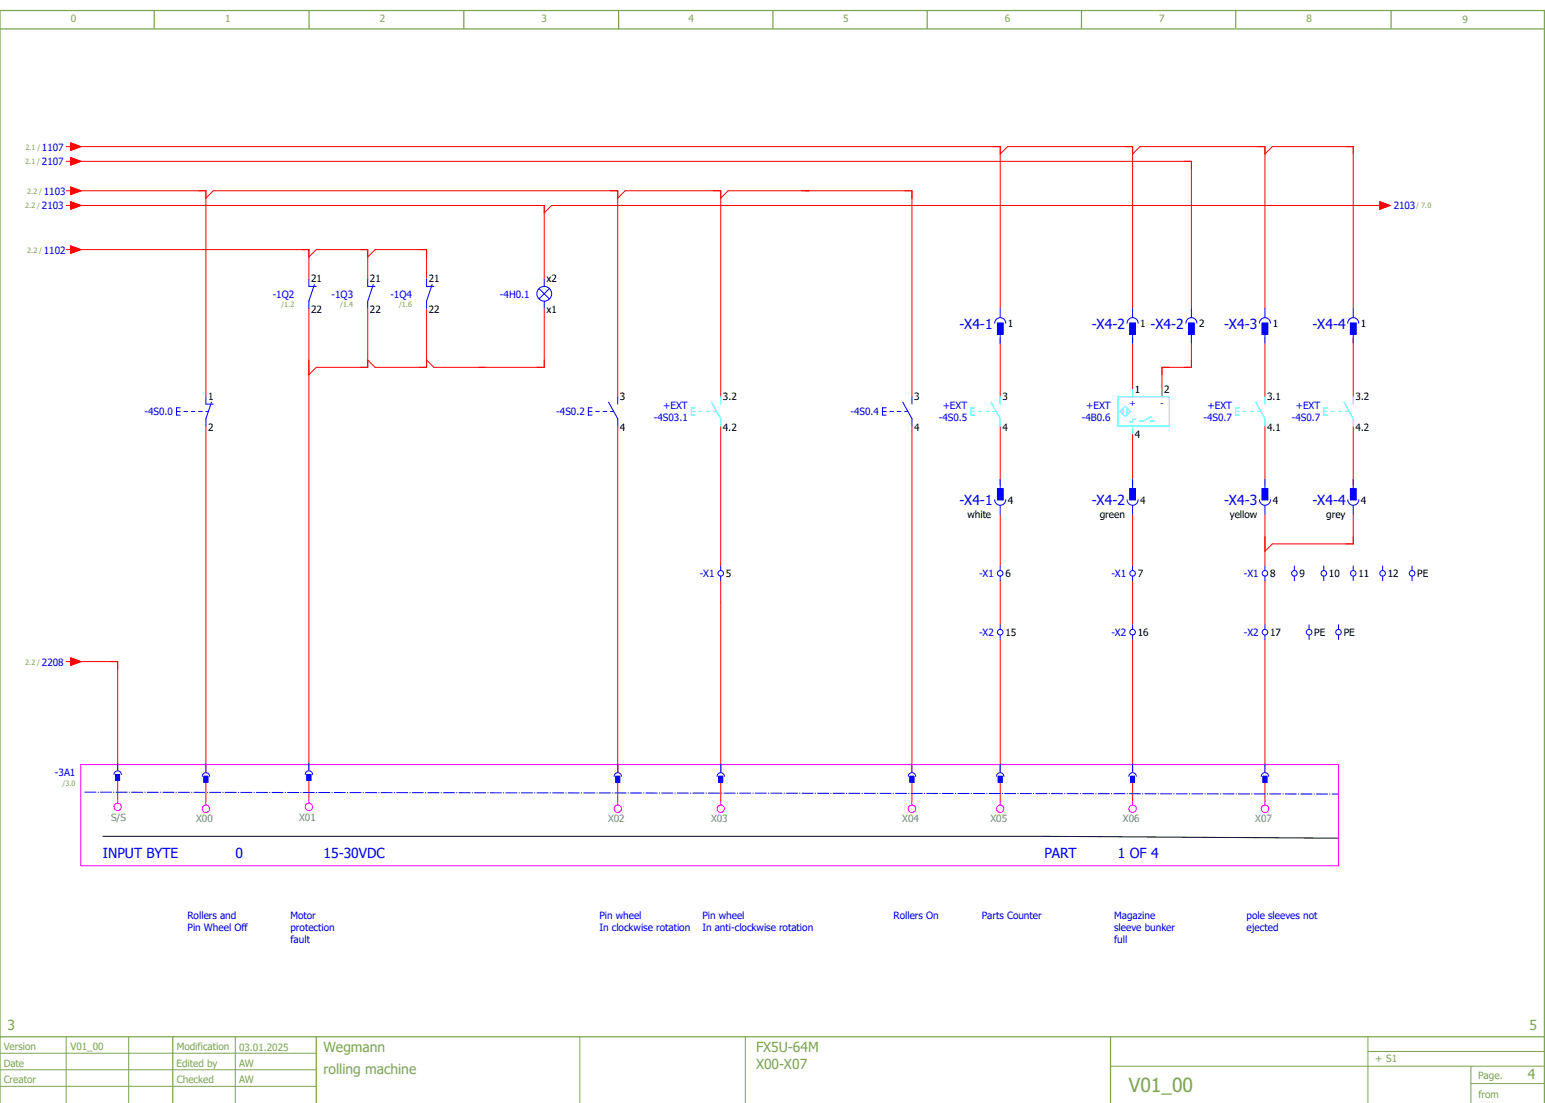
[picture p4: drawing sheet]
<svg xmlns="http://www.w3.org/2000/svg" width="420mm" height="300mm" viewBox="0 0 420 300" stroke-linecap="round" stroke-linejoin="round" font-family="sans-serif">
<g fill="none" stroke="#7ca552" stroke-width=".34">
<path d="M0 7.9h420M41.9 2.9v4.8M84 3v4.8M126.1 3v4.8M168.2 3v4.9M210.2 2.9v4.9M252.1 2.9v4.8M294.1 2.9v4.8M336.1 2.8v4.8M378.3 2.8v4.9M0 281.9h420M0 299.9v-297h420v297"/>
<path d="M47 281.9v18M86 281.9v18M302 281.9v18"/>
</g>
<g fill="none" stroke="#7ca552" stroke-width=".27">
<path d="M0 286.3h86M0 290.8h86M0 295.3h86M18 281.9v18M35 281.9v18M64 281.9v18M157.7 282v17.9M202.7 281.9v18M372 281.9v18M372 285.9h48M400 294.6h20M400 289.9v10"/>
<path d="M419.8 289.9h-117.8"/>
</g>
<g fill="none" stroke="#f00" stroke-width=".27">
<path d="M20 39.9h252v44M20 51.9h36v56M20 55.9h128v20M20 43.9h304v40M56 53.9l2-2h110v56M150 55.9h226M150 55.9l-2 2M168 53.9l2-2h26v56M198 51.9h50v56M198 51.9l-2 2M272 41.9l2-2h34v44M308 41.9l2-2h34v44"/>
<path d="M344 41.9l2-2h22v44M20 67.9h64v8M84 69.9l2-2h14v8M100 69.9l2-2h14v8M84 83.9v125.5M100 83.9v16h-14l-2 2M116 83.9v16h-14l-2-2M148 83.9v16h-30l-2-2M272 91.9v16M308 91.9v16M324 91.9v8h-8v8M344 91.9v16"/>
<path d="M368 91.9v16M56 115.9v94M168 115.9v94M196 115.9v38M248 115.9v94M272 115.9v16M308 115.9v16M344 115.9v16M368 115.9v16M272 139.9v14M308 139.9v14M344 139.9v14"/>
<path d="M368 139.9v8h-22l-2 2M196 157.9v52M272 157.9v12M308 157.9v12M344 157.9v12M20 179.9h12v29.5M272 173.9v36M308 173.9v36M344 173.9v36M32 211.4v6M56 211.9v6M84 211.4v6"/>
<path d="M168 211.9v6M196 211.9v6M248 211.9v6M272 211.9v6M308 211.9v6M344 211.9v6"/>
</g>
<path d="M23 215.4l341 .5" fill="none" stroke="#00f" stroke-width=".27" stroke-dasharray="3.2 .4 .3 .4" stroke-linecap="butt"/>
<path d="M28 227.4h256l80 .5" fill="none" stroke="#000" stroke-width=".27"/>
<path d="M22 207.9h342v27.5h-342z" fill="none" stroke="#f0f" stroke-width=".27"/>
<path d="M31.5 210.6h1v1.6h-1z" fill="none" stroke="#00f" stroke-width=".27"/>
<path d="M31.5 210.6h1v1.6h-1z" fill-rule="evenodd" fill="#00f"/>
<path d="M31 210.6a1 1 0 0 1 1-1 1 1 0 0 1 1 1M31.5 210.6h1v1.6h-1zM32 207.4v2M55.5 211.1h1v1.6h-1z" fill="none" stroke="#00f" stroke-width=".27"/>
<g fill="none" stroke="#f0f" stroke-width=".27">
<path d="M32 217.4v1"/>
<circle cx="32" cy="219.4" r="1"/>
</g>
<path d="M55.5 211.1h1v1.6h-1z" fill-rule="evenodd" fill="#00f"/>
<path d="M55 211.1a1 1 0 0 1 1-1 1 1 0 0 1 1 1M55.5 211.1h1v1.6h-1zM56 207.9v2M83.5 210.6h1v1.6h-1z" fill="none" stroke="#00f" stroke-width=".27"/>
<g fill="none" stroke="#f0f" stroke-width=".27">
<path d="M56 217.9v1"/>
<circle cx="56" cy="219.9" r="1.01"/>
</g>
<path d="M83.5 210.6h1v1.6h-1z" fill-rule="evenodd" fill="#00f"/>
<path d="M83 210.6a1 1 0 0 1 1-1 1 1 0 0 1 1 1M83.5 210.6h1v1.6h-1zM84 207.4v2M167.5 211.1h1v1.6h-1z" fill="none" stroke="#00f" stroke-width=".27"/>
<g fill="none" stroke="#f0f" stroke-width=".27">
<path d="M84 217.4v1"/>
<circle cx="84" cy="219.4" r="1.01"/>
</g>
<path d="M167.5 211.1h1v1.6h-1z" fill-rule="evenodd" fill="#00f"/>
<path d="M167 211.1a1 1 0 0 1 1-1 1 1 0 0 1 1 1M167.5 211.1h1v1.6h-1zM168 207.9v2M195.5 211.1h1v1.6h-1z" fill="none" stroke="#00f" stroke-width=".27"/>
<g fill="none" stroke="#f0f" stroke-width=".27">
<path d="M168 217.9v1"/>
<circle cx="168" cy="219.9" r="1"/>
</g>
<path d="M195.5 211.1h1v1.6h-1z" fill-rule="evenodd" fill="#00f"/>
<path d="M195 211.1a1 1 0 0 1 1-1 1 1 0 0 1 1 1M195.5 211.1h1v1.6h-1zM196 207.9v2M247.5 211.1h1v1.6h-1z" fill="none" stroke="#00f" stroke-width=".27"/>
<g fill="none" stroke="#f0f" stroke-width=".27">
<path d="M196 217.9v1"/>
<circle cx="196" cy="219.9" r="1"/>
</g>
<path d="M247.5 211.1h1v1.6h-1z" fill-rule="evenodd" fill="#00f"/>
<path d="M247 211.1a1.01 1.01 0 0 1 1-1 1.01 1.01 0 0 1 1 1M247.5 211.1h1v1.6h-1zM248 207.9v2M271.5 211.1h1v1.6h-1z" fill="none" stroke="#00f" stroke-width=".27"/>
<g fill="none" stroke="#f0f" stroke-width=".27">
<path d="M248 217.9v1"/>
<circle cx="248" cy="219.9" r="1.01"/>
</g>
<path d="M271.5 211.1h1v1.6h-1z" fill-rule="evenodd" fill="#00f"/>
<path d="M271 211.1a1 1 0 0 1 1-1 1 1 0 0 1 1 1M271.5 211.1h1v1.6h-1zM272 207.9v2M307.5 211.1h1v1.6h-1z" fill="none" stroke="#00f" stroke-width=".27"/>
<g fill="none" stroke="#f0f" stroke-width=".27">
<path d="M272 217.9v1"/>
<circle cx="272" cy="219.9" r="1"/>
</g>
<path d="M307.5 211.1h1v1.6h-1z" fill-rule="evenodd" fill="#00f"/>
<path d="M307 211.1a1.01 1.01 0 0 1 1-1 1.01 1.01 0 0 1 1 1M307.5 211.1h1v1.6h-1zM308 207.9v2M343.5 211.1h1v1.6h-1z" fill="none" stroke="#00f" stroke-width=".27"/>
<g fill="none" stroke="#f0f" stroke-width=".27">
<path d="M308 217.9v1"/>
<circle cx="308" cy="219.9" r="1.01"/>
</g>
<path d="M343.5 211.1h1v1.6h-1z" fill-rule="evenodd" fill="#00f"/>
<g fill="none" stroke="#00f" stroke-width=".27">
<path d="M146.6 78.5l2.8 2.8M148 75.9v2M149.4 78.5l-2.8 2.8M148 81.9v2M48 111.9h1M49 110.9h-1v2h1M50 111.9h1M52 111.9h1M54 111.9h1M56 111.9h.7M56 107.9v2h2M57.5 109.4l-1.5 4.5v2"/>
<path d="M160 111.9h1M161 110.9h-1v2h1M162 111.9h1M164 111.9h1M165.5 109.4l2.5 4.5v2M166 111.9h.9M168 107.9v2M240 111.9h1M241 110.9h-1v2h1M242 111.9h1M244 111.9h1M245.5 109.4l2.5 4.5v2"/>
<path d="M246 111.9h.9M248 107.9v2M196 153.9v1.2M196 156.6v1.3M272 153.9v1.2M272 156.6v1.3M272 169.9v1.2M272 172.6v1.3M343 211.1a1.01 1.01 0 0 1 1-1 1.01 1.01 0 0 1 1 1M343.5 211.1h1v1.6h-1zM344 207.9v2"/>
<circle cx="148" cy="79.9" r="2.01"/>
<circle cx="196" cy="155.9" r=".75"/>
<circle cx="272" cy="155.9" r=".76"/>
<circle cx="272" cy="171.9" r=".76"/>
</g>
<g fill="none" stroke="#f0f" stroke-width=".27">
<path d="M344 217.9v1"/>
<circle cx="344" cy="219.9" r="1.01"/>
</g>
<g fill="none" stroke="#0ff" stroke-width=".27">
<path d="M188 111.9h1M189 110.9h-1v2h1M190 111.9h1M192 111.9h1M193.5 109.4l2.5 4.5v2M194 111.9h.9M196 107.9v2M264 111.9h1M265 110.9h-1v2h1M266 111.9h1M268 111.9h1M269.5 109.4l2.5 4.5v2"/>
<path d="M270 111.9h.9M272 107.9v2"/>
</g>
<path d="M271.3 87.9h1.5v3h-1.5z" fill-rule="evenodd" fill="#00f"/>
<path d="M270.5 87.9a1.5 1.5 0 0 1 1.5-1.5 1.5 1.5 0 0 1 1.5 1.5M271.3 87.9h1.5v3h-1.5zM272 83.9v2.5M272 90.9v2.5M272 130.4v2.5" fill="none" stroke="#00f" stroke-width=".27"/>
<path d="M271.3 132.9h1.5v3h-1.5z" fill-rule="evenodd" fill="#00f"/>
<g fill="none" stroke="#00f" stroke-width=".27">
<path d="M270.5 135.9a1.5 1.5 0 0 0 1.5 1.5 1.5 1.5 0 0 0 1.5-1.5M271.3 132.9h1.5v3h-1.5zM272 137.4v2.5M308 153.9v1.2M308 156.6v1.3M308 169.9v1.2M308 172.6v1.3"/>
<circle cx="308" cy="155.9" r=".76"/>
<circle cx="308" cy="171.9" r=".76"/>
</g>
<path d="M304 107.9h14v8h-14zM304.6 111.9l1.4 1.4 1.4-1.4M304.6 111.9l1.4-1.5 1.4 1.5M305.5 111v1.7M306.5 111v1.7M308 105.9v2M308 115.9v2M308.8 114h-.8v.7h-.7M312.9 114.5h1M313.1 113.2l-2.2 1.3h-1M316 105.9v2" fill="none" stroke="#0ff" stroke-width=".27"/>
<path d="M307.3 87.9h1.5v3h-1.5z" fill-rule="evenodd" fill="#00f"/>
<path d="M306.5 87.9a1.5 1.5 0 0 1 1.5-1.5 1.5 1.5 0 0 1 1.5 1.5M307.3 87.9h1.5v3h-1.5zM308 83.9v2.5M308 90.9v2.5M308 130.4v2.5" fill="none" stroke="#00f" stroke-width=".27"/>
<path d="M307.3 132.9h1.5v3h-1.5z" fill-rule="evenodd" fill="#00f"/>
<path d="M306.5 135.9a1.5 1.5 0 0 0 1.5 1.5 1.5 1.5 0 0 0 1.5-1.5M307.3 132.9h1.5v3h-1.5zM308 137.4v2.5" fill="none" stroke="#00f" stroke-width=".27"/>
<path d="M323.2 87.9h1.5v3h-1.5z" fill-rule="evenodd" fill="#00f"/>
<g fill="none" stroke="#00f" stroke-width=".27">
<path d="M322.5 87.9a1.5 1.5 0 0 1 1.5-1.5 1.5 1.5 0 0 1 1.5 1.5M323.2 87.9h1.5v3h-1.5zM324 83.9v2.5M324 90.9v2.5M344 130.4v2.5M344 153.9v1.2M344 156.6v1.3M344 169.9v1.2M344 172.6v1.3"/>
<circle cx="344" cy="155.9" r=".75"/>
<circle cx="344" cy="171.9" r=".76"/>
</g>
<g fill="none" stroke="#0ff" stroke-width=".27">
<path d="M336 111.9h1M337 110.9h-1v2h1M338 111.9h1M340 111.9h1M341.5 109.4l2.5 4.5v2M342 111.9h.9M344 107.9v2M360 111.9h1M361 110.9h-1v2h1M362 111.9h1M364 111.9h1M365.5 109.4l2.5 4.5v2"/>
<path d="M366 111.9h.9M368 107.9v2"/>
</g>
<path d="M343.2 132.9h1.5v3h-1.5z" fill-rule="evenodd" fill="#00f"/>
<path d="M342.5 135.9a1.5 1.5 0 0 0 1.5 1.5 1.5 1.5 0 0 0 1.5-1.5M343.2 132.9h1.5v3h-1.5zM344 137.4v2.5M368 130.4v2.5" fill="none" stroke="#00f" stroke-width=".27"/>
<path d="M367.2 132.9h1.6v3h-1.6z" fill-rule="evenodd" fill="#00f"/>
<path d="M366.5 135.9a1.5 1.5 0 0 0 1.5 1.5 1.5 1.5 0 0 0 1.5-1.5M367.2 132.9h1.6v3h-1.6zM368 137.4v2.5" fill="none" stroke="#00f" stroke-width=".27"/>
<path d="M343.2 87.9h1.5v3h-1.5z" fill-rule="evenodd" fill="#00f"/>
<path d="M342.5 87.9a1.5 1.5 0 0 1 1.5-1.5 1.5 1.5 0 0 1 1.5 1.5M343.2 87.9h1.5v3h-1.5zM344 83.9v2.5M344 90.9v2.5" fill="none" stroke="#00f" stroke-width=".27"/>
<path d="M367.2 87.9h1.6v3h-1.6z" fill-rule="evenodd" fill="#00f"/>
<g fill="none" stroke="#00f" stroke-width=".27">
<path d="M84 75.9v2h2M85.5 77.4l-1.5 4.5M100 75.9v2h2M101.5 77.4l-1.5 4.5v2M116 75.9v2h2M117.5 77.4l-1.5 4.5v2M84 81.9v2M366.5 87.9a1.5 1.5 0 0 1 1.5-1.5 1.5 1.5 0 0 1 1.5 1.5M367.2 87.9h1.6v3h-1.6zM368 83.9v2.5M368 90.9v2.5M352 153.9v1.2"/>
<path d="M352 156.6v1.3M360 153.9v1.2M360 156.6v1.3M368 153.9v1.2M368 156.6v1.3M376 153.9v1.2M376 156.6v1.3M384 153.9v1.2M384 156.6v1.3M356 169.9v1.2M356 172.6v1.3M364 169.9v1.2"/>
<path d="M364 172.6v1.3"/>
<circle cx="352" cy="155.9" r=".75"/>
<circle cx="360" cy="155.9" r=".75"/>
<circle cx="368" cy="155.9" r=".75"/>
<circle cx="376" cy="155.9" r=".76"/>
<circle cx="384" cy="155.9" r=".76"/>
<circle cx="356" cy="171.9" r=".76"/>
<circle cx="364" cy="171.9" r=".76"/>
</g>
<path d="M19.2 66.9l2.8 1-2.8 1z" fill="#f00"/>
<path d="M18 67.9h1.2M19.2 66.9l2.8 1-2.8 1z" fill="none" stroke="#f00" stroke-width=".27"/>
<path d="M19.2 54.9l2.8 1-2.8 1z" fill="#f00"/>
<path d="M18 55.9h1.2M19.2 54.9l2.8 1-2.8 1zM19.2 56.9v-2l2.8 1-2.8 1" fill="none" stroke="#f00" stroke-width=".27"/>
<path d="M19.2 178.9l2.8 1-2.8 1z" fill="#f00"/>
<path d="M18 179.9h1.2M19.2 178.9l2.8 1-2.8 1z" fill="none" stroke="#f00" stroke-width=".27"/>
<path d="M19.2 50.9l2.8 1-2.8 1z" fill="#f00"/>
<path d="M18 51.9h1.2M19.2 50.9l2.8 1-2.8 1z" fill="none" stroke="#f00" stroke-width=".27"/>
<path d="M19.2 38.9l2.8 1-2.8 1z" fill="#f00"/>
<path d="M18 39.9h1.2M19.2 38.9l2.8 1-2.8 1z" fill="none" stroke="#f00" stroke-width=".27"/>
<path d="M19.2 42.9l2.8 1-2.8 1z" fill="#f00"/>
<path d="M18 43.9h1.2M19.2 42.9l2.8 1-2.8 1z" fill="none" stroke="#f00" stroke-width=".27"/>
<path d="M375.2 54.9l2.8 1-2.8 1z" fill="#f00"/>
<path d="M374 55.9h1.2M375.2 54.9l2.8 1-2.8 1zM375.2 56.9v-2l2.8 1-2.8 1" fill="none" stroke="#f00" stroke-width=".27"/>
<text font-size="5.3" fill="#7ca552" x="307" y="296.9">V01_00</text>
<g font-size="3.8" fill="#00f">
<text x="260.9" y="89.4">-X4-1</text>
<text x="296.9" y="89.4">-X4-2</text>
<text x="312.9" y="89.4">-X4-2</text>
<text x="332.9" y="89.4">-X4-3</text>
<text x="356.9" y="89.4">-X4-4</text>
<text x="260.9" y="137.4">-X4-1</text>
<text x="296.9" y="137.4">-X4-2</text>
<text x="332.9" y="137.4">-X4-3</text>
<text x="356.9" y="137.4">-X4-4</text>
<text x="28" y="233.4">INPUT BYTE</text>
<text x="64" y="233.4">0</text>
<text x="88" y="233.4">15-30VDC</text>
<text x="284" y="233.4">PART</text>
<text x="304" y="233.4">1 OF 4</text>
</g>
<g font-size="3.8" fill="#7ca552">
<text x="2" y="279.9">3</text>
<text x="416" y="279.9">5</text>
<text x="88" y="285.9">Wegmann</text>
<text x="205.6" y="286.1">FX5U-64M</text>
<text x="88" y="291.9">rolling machine</text>
<text x="205.6" y="290.6">X00-X07</text>
<text x="415.5" y="293.3">4</text>
</g>
<g font-size="2.7" fill="#7ca552">
<text x="19.3" y="5.9">0</text>
<text x="61.3" y="5.9">1</text>
<text x="103.3" y="5.9">2</text>
<text x="147.3" y="5.9">3</text>
<text x="187.3" y="5.9">4</text>
<text x="229.3" y="5.9">5</text>
<text x="273.3" y="5.9">6</text>
<text x="315.3" y="5.9">7</text>
<text x="355.3" y="5.9">8</text>
<text x="397.7" y="6.2">9</text>
<text x="1" y="285.4">Version</text>
<text x="19.1" y="285.4">V01_00</text>
<text x="48.1" y="285.5">Modification</text>
<text x="65" y="285.6">03.01.2025</text>
<text x="1" y="289.9">Date</text>
<text x="48" y="289.9">Edited by</text>
<text x="65" y="289.9">AW</text>
<text x="374" y="288.8">+ S1</text>
<text x="402" y="293.3">Page.</text>
<text x="1" y="294.4">Creator</text>
<text x="48.1" y="294.4">Checked</text>
<text x="65" y="294.4">AW</text>
<text x="402.1" y="298.4">from</text>
</g>
<g font-size="2.7" fill="#00f">
<text x="11.4" y="41">1107</text>
<text x="11.4" y="44.9">2107</text>
<text x="11.9" y="52.9">1103</text>
<text x="11.4" y="56.9">2103</text>
<text x="379" y="56.9">2103</text>
<text x="11.9" y="68.9">1102</text>
<text x="74.2" y="80.9">-1Q2</text>
<text x="90.2" y="80.9">-1Q3</text>
<text x="106.2" y="80.9">-1Q4</text>
<text x="136" y="80.9">-4H0.1</text>
<text x="39.3" y="112.9">-4S0.0</text>
<text x="151.3" y="112.9">-4S0.2</text>
<text x="180.4" y="111.3">+EXT</text>
<text x="231.3" y="112.9">-4S0.4</text>
<text x="256.4" y="111.3">+EXT</text>
<text x="295.4" y="111.3">+EXT</text>
<text x="328.4" y="111.3">+EXT</text>
<text x="352.4" y="111.3">+EXT</text>
<text x="177.8" y="114.6">-4S03.1</text>
<text x="255.3" y="114.6">-4S0.5</text>
<text x="294.2" y="114.6">-4B0.6</text>
<text x="327.3" y="114.6">-4S0.7</text>
<text x="351.3" y="114.6">-4S0.7</text>
<text x="190.3" y="156.9">-X1</text>
<text x="266.3" y="156.9">-X1</text>
<text x="302.3" y="156.9">-X1</text>
<text x="338.3" y="156.9">-X1</text>
<text x="266.3" y="172.9">-X2</text>
<text x="302.3" y="172.9">-X2</text>
<text x="338.3" y="172.9">-X2</text>
<text x="11.4" y="180.9">2208</text>
<text x="15" y="211.1">-3A1</text>
<text x="51" y="249.9">Rollers and</text>
<text x="79" y="249.9">Motor</text>
<text x="163" y="249.9">Pin wheel</text>
<text x="191" y="249.9">Pin wheel</text>
<text x="243" y="249.9">Rollers On</text>
<text x="267" y="249.9">Parts Counter</text>
<text x="303" y="249.9">Magazine</text>
<text x="339" y="249.9">pole sleeves not</text>
<text x="51" y="253.1">Pin Wheel Off</text>
<text x="79" y="253.1">protection</text>
<text x="79" y="256.4">fault</text>
<text x="163" y="253.1">In clockwise rotation</text>
<text x="191" y="253.1">In anti-clockwise rotation</text>
<text x="303" y="253.1">sleeve bunker</text>
<text x="303" y="256.4">full</text>
<text x="339" y="253.1">ejected</text>
</g>
<g font-size="2.7">
<text x="84.6" y="76.7">21</text>
<text x="100.6" y="76.7">21</text>
<text x="116.6" y="76.7">21</text>
<text x="148.6" y="76.7">x2</text>
<text x="84.6" y="85.2">22</text>
<text x="100.6" y="85.2">22</text>
<text x="116.6" y="85.2">22</text>
<text x="148.6" y="85.2">x1</text>
<text x="274.1" y="88.9">1</text>
<text x="310.1" y="88.9">1</text>
<text x="326.1" y="88.9">2</text>
<text x="346.1" y="88.9">1</text>
<text x="370.1" y="88.9">1</text>
<text x="308.6" y="106.7">1</text>
<text x="316.6" y="106.7">2</text>
<text x="56.6" y="108.7">1</text>
<text x="168.6" y="108.7">3</text>
<text x="196.6" y="108.7">3.2</text>
<text x="248.6" y="108.7">3</text>
<text x="272.6" y="108.7">3</text>
<text x="344.6" y="108.7">3.1</text>
<text x="368.6" y="108.7">3.2</text>
<text x="56.6" y="117.2">2</text>
<text x="168.6" y="117.2">4</text>
<text x="196.6" y="117.2">4.2</text>
<text x="248.6" y="117.2">4</text>
<text x="272.6" y="117.2">4</text>
<text x="308.6" y="119.2">4</text>
<text x="344.6" y="117.2">4.1</text>
<text x="368.6" y="117.2">4.2</text>
<text x="274.1" y="137">4</text>
<text x="310.1" y="137">4</text>
<text x="346.1" y="137">4</text>
<text x="370.1" y="137">4</text>
<text x="263.1" y="140.8">white</text>
<text x="299.1" y="140.8">green</text>
<text x="334.4" y="140.8">yellow</text>
<text x="360.7" y="140.8">grey</text>
<text x="197.4" y="156.9">5</text>
<text x="273.4" y="156.9">6</text>
<text x="309.4" y="156.9">7</text>
<text x="345.4" y="156.9">8</text>
<text x="353.4" y="156.9">9</text>
<text x="361.4" y="156.9">10</text>
<text x="369.4" y="156.9">11</text>
<text x="377.4" y="156.9">12</text>
<text x="385.4" y="156.9">PE</text>
<text x="273.4" y="172.9">15</text>
<text x="309.4" y="172.9">16</text>
<text x="345.4" y="172.9">17</text>
<text x="357.4" y="172.9">PE</text>
<text x="365.4" y="172.9">PE</text>
</g>
<g font-size="2.7" fill="#767676">
<text x="30.2" y="223.1">S/S</text>
<text x="53.4" y="223.6">X00</text>
<text x="81.4" y="223.1">X01</text>
<text x="165.4" y="223.6">X02</text>
<text x="193.4" y="223.6">X03</text>
<text x="245.4" y="223.6">X04</text>
<text x="269.4" y="223.6">X05</text>
<text x="305.4" y="223.6">X06</text>
<text x="341.4" y="223.6">X07</text>
</g>
<g font-size="2.3" fill="#00f">
<text x="307.2" y="110.2">+</text>
<text x="315.6" y="110.2">-</text>
</g>
<g font-size="2" fill="#7ca552">
<text x="6.9" y="40.7">2.1 /</text>
<text x="6.9" y="44.7">2.1 /</text>
<text x="7.4" y="52.7">2.2 /</text>
<text x="6.9" y="56.7">2.2 /</text>
<text x="385.1" y="56.7">/ 7.0</text>
<text x="7.4" y="68.7">2.2 /</text>
<text x="76.5" y="83.5">/1.2</text>
<text x="92.5" y="83.5">/1.4</text>
<text x="108.5" y="83.5">/1.6</text>
<text x="6.9" y="180.7">2.2 /</text>
<text x="17" y="213.6">/3.0</text>
</g>
</svg>
